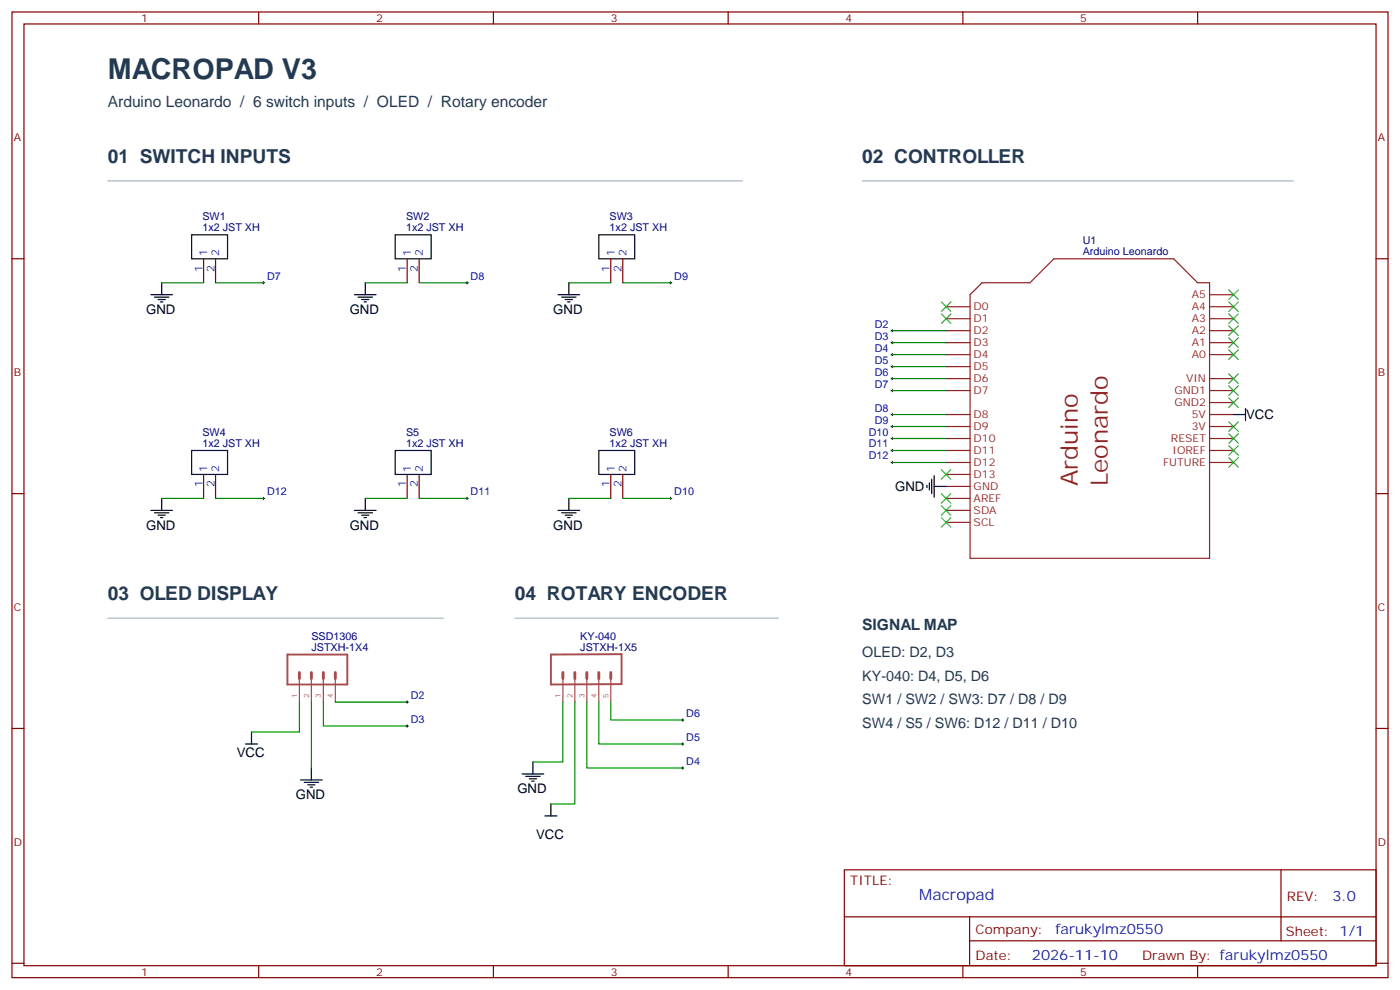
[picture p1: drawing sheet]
<svg xmlns="http://www.w3.org/2000/svg" width="412mm" height="292mm" viewBox="0 0 412 292" stroke-linecap="round" stroke-linejoin="round" font-family="sans-serif">
<g fill="none" stroke="#870000" stroke-width=".35">
<path d="M3.5 3.5h405.4v284.4h-405.4zM7.1 7.1h398.2v277.2h-398.2zM76.2 3.5v3.6M145.3 3.5v3.6M214.5 3.5v3.6M283.6 3.5v3.6M352.8 3.5v3.6M3.5 76.2h3.6M60 76.2v7.1M63.5 76.2v7.1M119.9 76.2v7.1M123.5 76.2v7.1"/>
<path d="M179.9 76.2v7.1M183.4 76.2v7.1M405.3 76.2h3.6M60 139.7v7.1M63.5 139.7v7.1M119.9 139.7v7.1M123.5 139.7v7.1M179.9 139.7v7.1M183.4 139.7v7.1M3.5 145.3h3.6M405.3 145.3h3.6M3.5 214.5h3.6"/>
<path d="M405.3 214.5h3.6M248.7 256.1h156.6v28.2h-156.6zM377.3 256.1v20.9M248.7 270h156.5M285.6 277h119.6M285.6 270v14.1M3.5 283.6h3.6M76.2 284.3v3.6M145.3 284.3v3.6M214.5 284.3v3.6M283.6 284.3v3.6M352.8 284.3v3.6"/>
<path d="M405.3 283.6h3.6"/>
</g>
<g fill="none" stroke="#8c2424" stroke-width=".35">
<path d="M278.7 90.3h7.1M278.7 93.8h7.1M278.7 97.4h7.1M285.8 86.8l3.5-3.5h14.1l7-7.1h35.3l7.1 7.1h3.5v81.1h-70.5zM356.3 90.3h7.1M356.3 93.8h7.1M356.3 97.4h7.1M356.3 86.8h7.1M278.7 100.9h7.1M278.7 104.4h7.1M278.7 107.9h7.1M278.7 111.5h7.1"/>
<path d="M278.7 115h7.1M356.3 100.9h7.1M356.3 104.4h7.1M356.3 111.5h7.1M356.3 115h7.1M356.3 118.5h7.1M278.7 122.1h7.1M278.7 125.6h7.1M278.7 129.1h7.1M278.7 132.6h7.1M278.7 136.2h7.1M278.7 139.7h7.1"/>
<path d="M356.3 122.1h7.1M356.3 125.6h7.1M356.3 129.1h7.1M356.3 132.6h7.1M356.3 136.2h7.1M278.7 143.2h7.1M278.7 146.8h7.1M278.7 153.8h7.1M278.7 150.3h7.1"/>
</g>
<g fill="none" stroke="#000" stroke-width=".35">
<path d="M56.4 69.1h10.6v7.1h-10.6zM116.4 69.1h10.6v7.1h-10.6zM176.4 69.1h10.6v7.1h-10.6zM44.4 86.8h6.4M45.5 87.5h4.2M46.6 88.2h2.1M47.3 88.9h.7M47.6 83.3v3.5M104.4 86.8h6.4M105.5 87.5h4.2M106.5 88.2h2.2M107.2 88.9h.7"/>
<path d="M107.6 83.3v3.5M164.4 86.8h6.3M165.5 87.5h4.2M166.5 88.2h2.1M167.2 88.9h.7M167.6 83.3v3.5M56.4 132.6h10.6v7.1h-10.6zM116.4 132.6h10.6v7.1h-10.6zM176.4 132.6h10.6v7.1h-10.6zM363.4 122.1h3.5M366.9 120.3v3.5M44.4 150.3h6.4"/>
<path d="M45.5 151h4.2M46.6 151.7h2.1M47.3 152.4h.7M47.6 146.8v3.5M104.4 150.3h6.4M105.5 151h4.2M106.5 151.7h2.2M107.2 152.4h.7M107.6 146.8v3.5M164.4 150.3h6.3M165.5 151h4.2M166.5 151.7h2.1"/>
<path d="M167.2 152.4h.7M167.6 146.8v3.5M273 142.9v.7M273.8 142.2v2.1M274.5 141.1v4.2M275.2 143.2h3.5M275.2 140.1v6.3M72.3 219.1h3.5M74.1 215.5v3.6M88.5 229.7h6.4M89.6 230.4h4.2M90.7 231.1h2.1"/>
<path d="M91.4 231.8h.7M91.7 226.1v3.6M153.8 227.9h6.4M154.9 228.6h4.2M155.9 229.3h2.1M156.6 230h.7M157 224.4v3.5M162.3 236.7v3.5M160.5 240.2h3.5"/>
</g>
<path d="M84.7 192.7h17.6v8.8h-17.6zM162.3 192.7l20.8-.1v8.8l-20.8 .1z" fill="none" stroke="#a64a4a" stroke-width=".56"/>
<path d="M88.2 198v1.8M91.7 198v1.8M95.2 198v1.8M98.8 198v1.8M165.8 198v1.8M169.3 198v1.8M172.9 198v1.8M176.4 198v1.8M179.9 198v1.8" fill="none" stroke="#a64a4a" stroke-width=".85"/>
<path d="M88.2 199.8v6.9M91.7 199.8v6.9M95.2 199.8v6.9M98.8 199.8v6.9M165.8 199.8v6.9M169.3 199.8v6.9M172.9 199.8v6.9M176.4 199.8v6.9M179.9 199.8v6.9" fill="none" stroke="#a64a4a" stroke-width=".35"/>
<g fill="none" stroke="#008700" stroke-width=".35">
<path d="M47.6 83.3h12.4M63.5 83.3h14.1M107.6 83.3h12.3M123.5 83.3h14.1M167.6 83.3h12.3M183.4 83.3h14.2M262.8 97.4h15.9M262.8 100.9h15.9M262.8 104.4h15.9M262.8 107.9h15.9M262.8 111.5h15.9M262.8 115h15.9"/>
<path d="M262.8 122.1h15.9M262.8 125.6h15.9M262.8 129.1h15.9M262.8 132.6h15.9M262.8 136.2h15.9M47.6 146.8h12.4M63.5 146.8h14.1M107.6 146.8h12.3M123.5 146.8h14.1M167.6 146.8h12.3M183.4 146.8h14.2M88.2 206.7v8.8h-14.1"/>
<path d="M91.7 206.7v19.4M95.2 206.7v7.1h24.7M98.8 206.7h21.1M165.8 206.7v17.7h-8.8M169.3 206.7v30h-7M172.9 206.7v19.4h28.2M176.4 206.7v12.4h24.7M179.9 206.7v5.3h21.2"/>
</g>
<g fill="none" stroke="#000" stroke-width=".29">
<path d="M77.3 83.3h.7M77.6 82.9v.7M137.2 83.3h.7M137.6 82.9v.7M197.2 83.3h.7M197.6 82.9v.7M262.5 97.4h.7M262.8 97v.7M262.5 100.9h.7M262.5 104.4h.7M262.5 107.9h.7M262.5 111.5h.7"/>
<path d="M262.5 115h.7M262.8 100.5v.7M262.8 104.1v.7M262.8 107.6v.7M262.8 111.1v.7M262.8 114.7v.7M262.5 122.1h.7M262.5 125.6h.7M262.5 129.1h.7M262.5 132.6h.7M262.5 136.2h.7M262.8 121.7v.7"/>
<path d="M262.8 125.2v.7M262.8 128.8v.7M262.8 132.3v.7M262.8 135.8v.7M77.3 146.8h.7M77.6 146.4v.7M137.2 146.8h.7M137.6 146.4v.7M197.2 146.8h.7M197.6 146.4v.7M119.6 206.7h.7M119.6 213.8h.7"/>
<path d="M119.9 206.4v.7M119.9 213.4v.7M200.7 219.1h.7M200.7 212h.7M201.1 211.7v.7M201.1 218.7v.7M200.7 226.1h.7M201.1 225.8v.7"/>
</g>
<g fill="none" stroke="#3c3" stroke-width=".35">
<path d="M277.3 88.9l2.8 2.8M277.3 92.4l2.8 2.8M280.1 88.9l-2.8 2.8M280.1 92.4l-2.8 2.8M361.9 99.5l2.9 2.8M361.9 96l2.9 2.8M361.9 92.4l2.9 2.8M361.9 88.9l2.9 2.8M361.9 85.4l2.9 2.8M364.8 99.5l-2.9 2.8M364.8 96l-2.9 2.8M364.8 92.4l-2.9 2.8"/>
<path d="M364.8 88.9l-2.9 2.8M364.8 85.4l-2.9 2.8M361.9 117.1l2.9 2.8M361.9 113.6l2.9 2.8M361.9 110.1l2.9 2.8M361.9 103l2.9 2.8M364.8 117.1l-2.9 2.8M364.8 113.6l-2.9 2.8M364.8 110.1l-2.9 2.8M364.8 103l-2.9 2.8M277.3 138.3l2.8 2.8M280.1 138.3l-2.8 2.8"/>
<path d="M361.9 134.8l2.9 2.8M361.9 131.2l2.9 2.9M361.9 127.7l2.9 2.8M361.9 124.2l2.9 2.8M364.8 134.8l-2.9 2.8M364.8 131.2l-2.9 2.9M364.8 127.7l-2.9 2.8M364.8 124.2l-2.9 2.8M277.3 145.3l2.8 2.9M277.3 148.9l2.8 2.8M277.3 152.4l2.8 2.8M280.1 145.3l-2.8 2.9"/>
<path d="M280.1 148.9l-2.8 2.8M280.1 152.4l-2.8 2.8"/>
</g>
<path d="M31.7 53.3h187M254 53.3h127M31.7 182h98.8M151.7 182h77.6" fill="none" stroke="#a6b5c4" stroke-width=".35"/>
<text font-size="8.5" fill="#243a52" x="31.7" y="23.3">MACROPAD V3</text>
<g font-size="7.1" fill="#8d2323">
<text x="317.5" y="143.2" transform="rotate(-90 317.5 143.2)">Arduino</text>
<text x="326.3" y="143.2" transform="rotate(-90 326.3 143.2)">Leonardo</text>
</g>
<g font-size="5.6" fill="#243a52">
<text x="31.7" y="48">01 SWITCH INPUTS</text>
<text x="254" y="48">02 CONTROLLER</text>
<text x="31.7" y="176.7">03 OLED DISPLAY</text>
<text x="151.7" y="176.7">04 ROTARY ENCODER</text>
</g>
<g font-size="4.6" fill="#243a52">
<text x="31.7" y="31.4">Arduino Leonardo / 6 switch inputs / OLED / Rotary encoder</text>
<text x="254" y="185.6">SIGNAL MAP</text>
</g>
<text font-size="4.6" fill="#00f" x="270.8" y="265.1">Macropad</text>
<g font-size="4.2" fill="#243a52">
<text x="254" y="193.3">OLED: D2, D3</text>
<text x="254" y="200.4">KY-040: D4, D5, D6</text>
<text x="254" y="207.4">SW1 / SW2 / SW3: D7 / D8 / D9</text>
<text x="254" y="214.5">SW4 / S5 / SW6: D12 / D11 / D10</text>
</g>
<g font-size="4.2" fill="#00f">
<text x="392.5" y="265.4">3.0</text>
<text x="310.9" y="274.9">farukylmz0550</text>
<text x="304" y="282.7">2026-11-10</text>
</g>
<g font-size="3.9">
<text x="43" y="92.4">GND</text>
<text x="103" y="92.4">GND</text>
<text x="163" y="92.4">GND</text>
<text x="367.1" y="123.5">VCC</text>
<text x="263.7" y="144.6">GND</text>
<text x="43" y="155.9">GND</text>
<text x="103" y="155.9">GND</text>
<text x="163" y="155.9">GND</text>
<text x="69.7" y="223">VCC</text>
<text x="152.4" y="233.5">GND</text>
<text x="87.1" y="235.3">GND</text>
<text x="157.9" y="247">VCC</text>
</g>
<g font-size="3.9" fill="#800">
<text x="250.5" y="260.7">TITLE:</text>
<text x="379.1" y="265.4">REV:</text>
<text x="287.4" y="274.9">Company:</text>
<text x="378.7" y="275.5">Sheet: 1/1</text>
<text x="287.4" y="282.6">Date:</text>
<text x="336.4" y="282.7">Drawn By: farukylmz0550</text>
</g>
<g font-size="3.2" fill="#800">
<text x="41.6" y="6.5">1</text>
<text x="110.8" y="6.5">2</text>
<text x="179.9" y="6.5">3</text>
<text x="249.1" y="6.5">4</text>
<text x="318.2" y="6.5">5</text>
<text x="4.1" y="41.6">A</text>
<text x="405.9" y="41.6">A</text>
<text x="4.1" y="110.8">B</text>
<text x="405.9" y="110.8">B</text>
<text x="4.1" y="179.9">C</text>
<text x="405.9" y="179.9">C</text>
<text x="4.1" y="249.1">D</text>
<text x="405.9" y="249.1">D</text>
<text x="41.6" y="287.3">1</text>
<text x="110.8" y="287.3">2</text>
<text x="179.9" y="287.3">3</text>
<text x="249.1" y="287.3">4</text>
<text x="318.2" y="287.3">5</text>
</g>
<g font-size="3.2" fill="#000080">
<text x="59.6" y="64.9">SW1</text>
<text x="119.6" y="64.9">SW2</text>
<text x="179.6" y="64.9">SW3</text>
<text x="59.6" y="68.1">1x2 JST XH</text>
<text x="119.6" y="68.1">1x2 JST XH</text>
<text x="179.6" y="68.1">1x2 JST XH</text>
<text x="318.9" y="72">U1</text>
<text x="318.9" y="75.1">Arduino Leonardo</text>
<text x="59.6" y="131.6">1x2 JST XH</text>
<text x="59.6" y="128.4">SW4</text>
<text x="119.6" y="131.6">1x2 JST XH</text>
<text x="119.6" y="128.4">S5</text>
<text x="179.6" y="131.6">1x2 JST XH</text>
<text x="179.6" y="128.4">SW6</text>
<text x="91.7" y="191.7">JSTXH-1X4</text>
<text x="91.7" y="188.4">SSD1306</text>
<text x="170.9" y="191.6">JSTXH-1X5</text>
<text x="170.9" y="188.3">KY-040</text>
</g>
<g font-size="3.2" fill="#00f">
<text x="61" y="75.5" transform="rotate(-90 61 75.5)">1</text>
<text x="64.6" y="75.5" transform="rotate(-90 64.6 75.5)">2</text>
<text x="121" y="75.5" transform="rotate(-90 121 75.5)">1</text>
<text x="124.5" y="75.5" transform="rotate(-90 124.5 75.5)">2</text>
<text x="181" y="75.5" transform="rotate(-90 181 75.5)">1</text>
<text x="184.5" y="75.5" transform="rotate(-90 184.5 75.5)">2</text>
<text x="59.6" y="80" transform="rotate(-90 59.6 80)">1</text>
<text x="63.1" y="80" transform="rotate(-90 63.1 80)">2</text>
<text x="78.7" y="82.4">D7</text>
<text x="119.6" y="80" transform="rotate(-90 119.6 80)">1</text>
<text x="123.1" y="80" transform="rotate(-90 123.1 80)">2</text>
<text x="138.6" y="82.4">D8</text>
<text x="179.6" y="80" transform="rotate(-90 179.6 80)">1</text>
<text x="183.1" y="80" transform="rotate(-90 183.1 80)">2</text>
<text x="198.6" y="82.4">D9</text>
<text x="257.7" y="96.5">D2</text>
<text x="257.7" y="100">D3</text>
<text x="257.7" y="103.5">D4</text>
<text x="257.7" y="107.1">D5</text>
<text x="257.7" y="110.6">D6</text>
<text x="257.7" y="114.1">D7</text>
<text x="257.7" y="121.2">D8</text>
<text x="257.7" y="124.7">D9</text>
<text x="255.9" y="128.2">D10</text>
<text x="255.9" y="131.8">D11</text>
<text x="255.9" y="135.3">D12</text>
<text x="59.6" y="143.5" transform="rotate(-90 59.6 143.5)">1</text>
<text x="61" y="139" transform="rotate(-90 61 139)">1</text>
<text x="63.1" y="143.5" transform="rotate(-90 63.1 143.5)">2</text>
<text x="64.6" y="139" transform="rotate(-90 64.6 139)">2</text>
<text x="119.6" y="143.5" transform="rotate(-90 119.6 143.5)">1</text>
<text x="121" y="139" transform="rotate(-90 121 139)">1</text>
<text x="123.1" y="143.5" transform="rotate(-90 123.1 143.5)">2</text>
<text x="124.5" y="139" transform="rotate(-90 124.5 139)">2</text>
<text x="179.6" y="143.5" transform="rotate(-90 179.6 143.5)">1</text>
<text x="181" y="139" transform="rotate(-90 181 139)">1</text>
<text x="183.1" y="143.5" transform="rotate(-90 183.1 143.5)">2</text>
<text x="184.5" y="139" transform="rotate(-90 184.5 139)">2</text>
<text x="78.7" y="145.9">D12</text>
<text x="138.6" y="145.9">D11</text>
<text x="198.6" y="145.9">D10</text>
<text x="121" y="205.8">D2</text>
<text x="121" y="212.9">D3</text>
<text x="202.1" y="211.1">D6</text>
<text x="202.1" y="218.2">D5</text>
<text x="202.1" y="225.2">D4</text>
</g>
<g font-size="3.2" fill="#8d2323">
<text x="351.1" y="87.8">A5</text>
<text x="286.8" y="91.4">D0</text>
<text x="286.8" y="94.9">D1</text>
<text x="351.1" y="91.4">A4</text>
<text x="351.1" y="94.9">A3</text>
<text x="286.8" y="98.4">D2</text>
<text x="286.8" y="102">D3</text>
<text x="351.1" y="98.4">A2</text>
<text x="351.1" y="102">A1</text>
<text x="286.8" y="105.5">D4</text>
<text x="351.1" y="105.5">A0</text>
<text x="286.8" y="109">D5</text>
<text x="286.8" y="112.5">D6</text>
<text x="349.4" y="112.5">VIN</text>
<text x="286.8" y="116.1">D7</text>
<text x="346" y="116.1">GND1</text>
<text x="346" y="119.6">GND2</text>
<text x="286.8" y="123.1">D8</text>
<text x="351.1" y="123.1">5V</text>
<text x="286.8" y="126.6">D9</text>
<text x="286.8" y="130.2">D10</text>
<text x="344.9" y="130.2">RESET</text>
<text x="351.1" y="126.6">3V</text>
<text x="286.8" y="133.7">D11</text>
<text x="286.8" y="137.2">D12</text>
<text x="342.6" y="137.2">FUTURE</text>
<text x="345.4" y="133.7">IOREF</text>
<text x="286.8" y="140.8">D13</text>
<text x="286.8" y="144.3">GND</text>
<text x="286.8" y="147.8">AREF</text>
<text x="286.8" y="154.9">SCL</text>
<text x="286.8" y="151.3">SDA</text>
</g>
<g font-size="2.1" fill="#a54b4b">
<text x="87.5" y="205.4" transform="rotate(-90 87.5 205.4)">1</text>
<text x="91" y="205.4" transform="rotate(-90 91 205.4)">2</text>
<text x="94.6" y="205.4" transform="rotate(-90 94.6 205.4)">3</text>
<text x="98.1" y="205.4" transform="rotate(-90 98.1 205.4)">4</text>
<text x="165.1" y="205.4" transform="rotate(-90 165.1 205.4)">1</text>
<text x="168.6" y="205.4" transform="rotate(-90 168.6 205.4)">2</text>
<text x="172.2" y="205.4" transform="rotate(-90 172.2 205.4)">3</text>
<text x="175.7" y="205.4" transform="rotate(-90 175.7 205.4)">4</text>
<text x="179.2" y="205.4" transform="rotate(-90 179.2 205.4)">5</text>
</g>
</svg>
